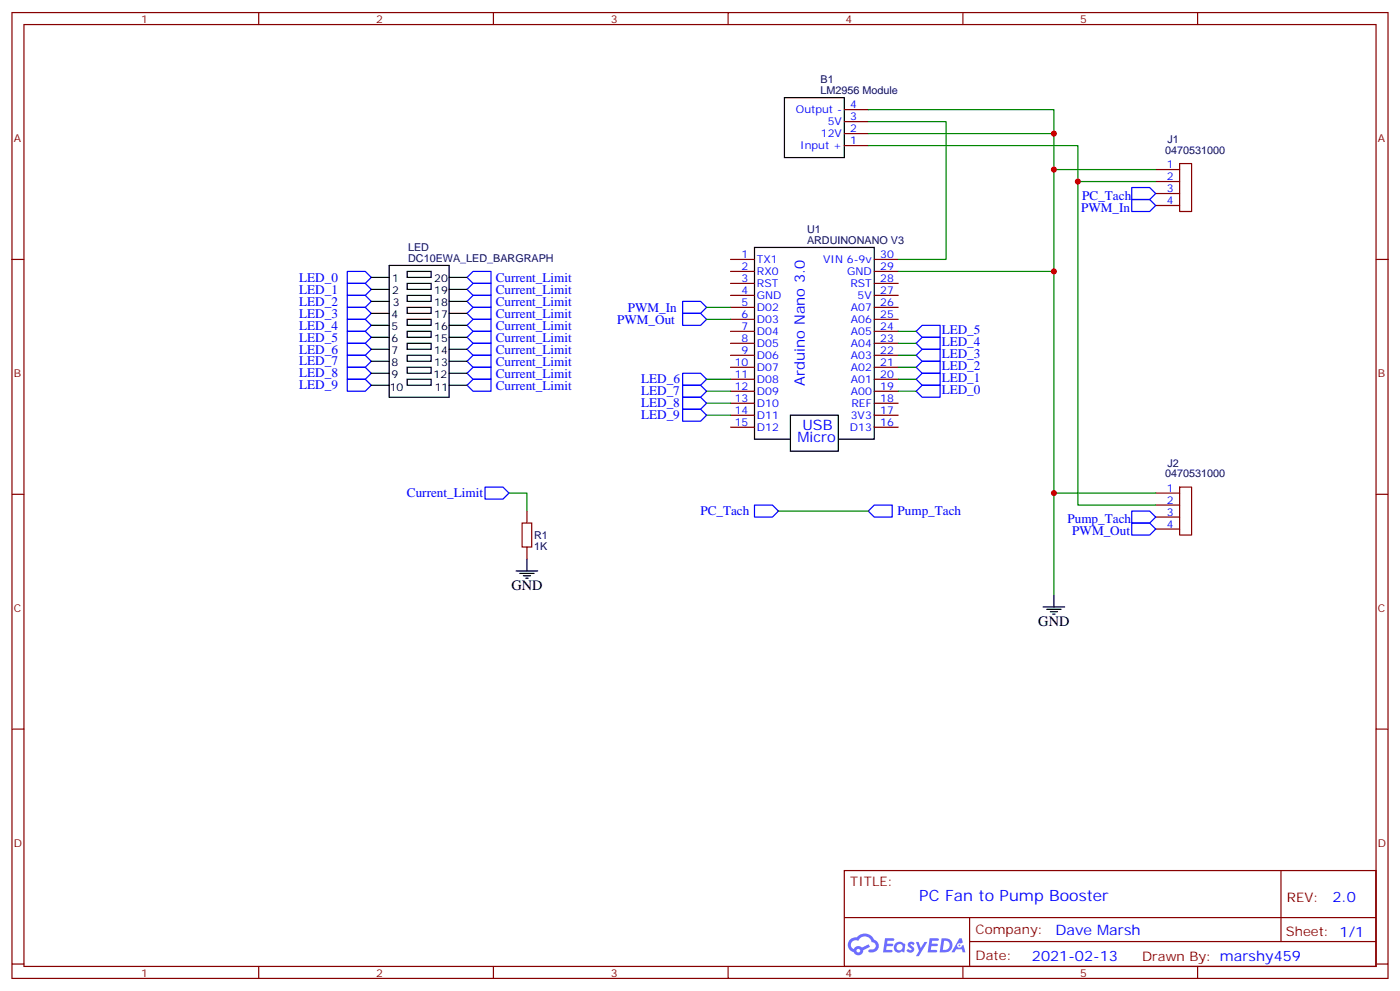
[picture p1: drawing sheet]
<svg xmlns="http://www.w3.org/2000/svg" width="412mm" height="292mm" viewBox="0 0 412 292" stroke-linecap="round" stroke-linejoin="round" font-family="sans-serif">
<g fill="none" stroke="#870000" stroke-width=".35">
<path d="M3.5 3.7h405.4v284.3h-405.4zM7.1 7.2h398.2v277.3h-398.2zM76.2 3.7v3.5M145.3 3.7v3.5M214.5 3.7v3.5M283.6 3.7v3.5M352.8 3.7v3.5M3.5 76.4h3.6M405.3 76.4h3.6M3.5 145.5h3.6M405.3 145.5h3.6M3.5 214.7h3.6"/>
<path d="M405.3 214.7h3.6M248.7 256.3h156.6v28.2h-156.6zM377.3 256.3v20.9M248.7 270.1h156.5M285.6 277.2h119.6M285.6 270.1v14.2M3.5 283.8h3.6M76.2 284.5v3.5M145.3 284.5v3.5M214.5 284.5v3.5M283.6 284.5v3.5M352.8 284.5v3.5"/>
<path d="M405.3 283.8h3.6"/>
</g>
<g fill="#5487ff">
<path d="M267.7 277.5a1.22 1.22 0 0 1 1.7 .2l-.4 .6a.47 .47 0 0 0-.3-.4 .47 .47 0 0 0-.5 .2l.1 .2a1.14 1.14 0 0 1 .8 1.8 1.14 1.14 0 0 1-1.9 0l-.2-.2 .5-.6 .7 .5a.29 .29 0 0 0 .3-.3 .29 .29 0 0 0-.2-.3 1.04 1.04 0 0 1-.6-1.7z"/>
<path d="M260.7 276.2h2.4l.3 .2-.2 .5-1.8 .1-.1 .8h1.5l.3 .4-.3 .4h-1.6l-.2 1.1h1.7l.2 .3-.2 .3-2.6 .1z"/>
<path d="M273.8 276.2h2.4l.3 .2-.1 .5-1.8 .1-.2 .8h1.6l.3 .4-.4 .4-1.6-.1-.1 1.1 1.7 .1 .2 .3-.2 .3-2.6 .1z"/>
<path d="M282.6 276.2h.7l.3 1.3-.6 .3a.69 .69 0 0 0-1 .3 .69 .69 0 0 0 .4 .9 .69 .69 0 0 0 .9-.6l.5-.2 .6 2.2h-.8l-.2-.9h-1.8l-.5 .9h-.8z"/>
<path d="M269.8 277.3h.8l.6 1.8 1.1-1.8h.9l-2.6 4.2h-.8l.9-1.5z"/>
<path d="M277.4 276.2l-.6 4.2h1.3a2.11 2.11 0 0 0 2.5-2.1 2.11 2.11 0 0 0-2.5-2.1zM278.1 277a1.39 1.39 0 0 1 1.7 1.4 1.39 1.39 0 0 1-1.8 1.2h-.3z"/>
<path d="M263.7 277.8a1.54 1.54 0 0 0-.1 2.2 1.54 1.54 0 0 0 2.2 .1l.6 .3 .3-2.3-.2-.3h-.4a1.49 1.49 0 0 0-2.4 0zM264 278.8a.94 .94 0 0 1 1.8 0 .94 .94 0 0 1-1.8 0z"/>
<path d="M250.4 276.6a2.18 2.18 0 0 0 1.1 3.7 1.44 1.44 0 0 0 1.6 .9 1.44 1.44 0 0 0 1.2-1.4l2-1.1-.5-.7-1.9 1a1.47 1.47 0 0 0-2.4 .4 1.39 1.39 0 0 1-.7-1.9 1.39 1.39 0 0 1 2-.5 2.12 2.12 0 0 1 2.2-1.3 2.12 2.12 0 0 1 1.9 1.7 1.14 1.14 0 0 1 1.1 1.4 1.14 1.14 0 0 1-1.7 .7 .43 .43 0 0 0-.5 .4 .43 .43 0 0 0 .4 .5 1.98 1.98 0 0 0 2.5-1.2 1.98 1.98 0 0 0-1.2-2.6 3.1 3.1 0 0 0-5.3-.6l-.9 .1zM252.3 279.9a.55 .55 0 0 1 1.1 0 .55 .55 0 0 1-1.1 0z"/>
<circle cx="282.6" cy="278.3" r=".26"/>
</g>
<path d="M222.2 72.8h35.3v56.5h-35.3z" fill="none" stroke="#000" stroke-width=".35"/>
<g fill="none" stroke="#870000" stroke-width=".35">
<path d="M215.2 76.4h7M215.2 79.9h7M257.5 76.4h7.1M257.5 79.9h7.1M215.2 83.4h7M215.2 87h7M215.2 90.5h7M215.2 94h7M215.2 97.5h7M257.5 83.4h7.1M257.5 87h7.1M257.5 90.5h7.1"/>
<path d="M257.5 94h7.1M257.5 97.5h7.1M215.2 101.1h7M215.2 104.6h7M215.2 108.1h7M215.2 111.7h7M215.2 115.2h7M215.2 118.7h7M257.5 101.1h7.1M257.5 104.6h7.1M257.5 108.1h7.1M257.5 111.7h7.1"/>
<path d="M257.5 115.2h7.1M257.5 118.7h7.1M215.2 122.2h7M215.2 125.8h7M257.5 122.2h7.1M257.5 125.8h7.1"/>
</g>
<path d="M232.8 122.2h14.1v10.6h-14.1z" fill="#fff" stroke="#000" stroke-width=".35"/>
<g fill="none" stroke="#870000" stroke-width=".35">
<path d="M248.7 39.3h7.1M248.7 35.8h7.1M248.7 32.3h7.1M248.7 42.9h7.1M340.4 49.9h7.1M340.4 53.4h7.1M340.4 57h7.1M347.5 48.2h3.5v14.1h-3.5zM340.4 60.5h7.1M155.2 150.5v3.5M340.4 145.2h7.1M340.4 148.7h7.1"/>
<path d="M340.4 152.2h7.1M340.4 155.8h7.1M347.5 143.4h3.5v14.1h-3.5zM155.2 161v3.6"/>
</g>
<g fill="none" stroke="#000" stroke-width=".35">
<path d="M231.1 28.8h17.6v17.6h-17.6zM114.7 78.1h17.6v38.8h-17.6zM119.9 79.9h7.1v1.8h-7.1zM109.4 81.7h5.3M109.4 85.2h5.3M109.4 88.7h5.3M109.4 92.3h5.3M109.4 95.8h5.3M109.4 99.3h5.3M119.9 83.4h7.1v1.8h-7.1zM119.9 87h7.1v1.7h-7.1zM119.9 90.5h7.1v1.8h-7.1z"/>
<path d="M119.9 94h7.1v1.8h-7.1zM119.9 97.5h7.1v1.8h-7.1zM132.3 81.7h5.3M132.3 85.2h5.3M132.3 88.7h5.3M132.3 92.3h5.3M132.3 95.8h5.3M132.3 99.3h5.3M109.4 102.8h5.3M109.4 106.4h5.3M109.4 109.9h5.3M109.4 113.4h5.3"/>
<path d="M119.9 101.1h7.1v1.7h-7.1zM119.9 104.6h7.1v1.8h-7.1zM119.9 108.1h7.1v1.8h-7.1zM119.9 111.7h7.1v1.7h-7.1zM132.3 102.8h5.3M132.3 106.4h5.3M132.3 109.9h5.3M132.3 113.4h5.3M152 168.1h6.4M153.1 168.8h4.2M154.2 169.5h2.1M154.9 170.2h.7"/>
<path d="M155.2 164.6v3.5M307.3 178.7h6.3M308.3 179.4h4.3M310.4 175.2v3.5M309.4 180.1h2.1M310.1 180.8h.7"/>
</g>
<g fill="none" stroke="#00f" stroke-width=".35">
<path d="M333.4 55.2h5.3l1.7 1.8-1.7 1.7h-5.3zM333.4 58.7h5.3l1.7 1.8-1.7 1.8h-5.3zM102.3 79.9h5.3l1.8 1.8-1.8 1.7h-5.3zM102.3 83.4h5.3l1.8 1.8-1.8 1.8h-5.3zM102.3 87h5.3l1.8 1.7-1.8 1.8h-5.3zM102.3 90.5h5.3l1.8 1.8-1.8 1.7h-5.3zM102.3 94h5.3l1.8 1.8-1.8 1.7h-5.3zM102.3 97.5h5.3l1.8 1.8-1.8 1.8h-5.3zM137.6 81.7l1.7-1.8h5.3v3.5h-5.3zM137.6 85.2l1.7-1.8h5.3v3.6h-5.3zM137.6 92.3l1.7-1.8h5.3v3.5h-5.3zM137.6 95.8l1.7-1.8h5.3v3.5h-5.3z"/>
<path d="M137.6 99.3l1.7-1.8h5.3v3.6h-5.3zM139.3 87h5.3v3.5h-5.3l-1.7-1.8zM201.1 92.3h5.3l1.7 1.7-1.7 1.8h-5.3zM201.1 88.7h5.3l1.7 1.8-1.7 1.8h-5.3zM271.6 95.8h5.3v3.5h-5.3l-1.7-1.8zM102.3 101.1h5.3l1.8 1.7-1.8 1.8h-5.3zM102.3 104.6h5.3l1.8 1.8-1.8 1.7h-5.3zM102.3 108.1h5.3l1.8 1.8-1.8 1.8h-5.3zM102.3 111.7h5.3l1.8 1.7-1.8 1.8h-5.3zM137.6 102.8l1.7-1.7h5.3v3.5h-5.3zM137.6 106.4l1.7-1.8h5.3v3.5h-5.3zM137.6 109.9l1.7-1.8h5.3v3.6h-5.3z"/>
<path d="M137.6 113.4l1.7-1.7h5.3v3.5h-5.3zM201.1 109.9h5.3l1.7 1.8-1.7 1.7h-5.3zM201.1 113.4h5.3l1.7 1.8-1.7 1.7h-5.3zM201.1 116.9h5.3l1.7 1.8-1.7 1.8h-5.3zM269.9 115.2l1.7-1.8h5.3v3.5h-5.3zM269.9 108.1l1.7-1.7h5.3v3.5h-5.3zM269.9 101.1l1.7-1.8h5.3v3.5h-5.3zM271.6 109.9h5.3v3.5h-5.3l-1.7-1.7zM271.6 102.8h5.3v3.6h-5.3l-1.7-1.8zM201.1 120.5h5.3l1.7 1.7-1.7 1.8h-5.3zM142.9 143.4h5.3l1.7 1.8-1.7 1.7h-5.3zM222.2 148.7h5.3l1.8 1.8-1.8 1.7h-5.3z"/>
<path d="M255.8 150.5l1.7-1.8h5.3v3.5h-5.3zM333.4 150.5h5.3l1.7 1.7-1.7 1.8h-5.3zM333.4 154h5.3l1.7 1.8-1.7 1.7h-5.3z"/>
</g>
<g fill="none" stroke="#008700" stroke-width=".35">
<path d="M255.8 39.3h54.6v10.6M255.8 32.3h54.6v7M255.8 35.8h22.9v40.6h-14.1M255.8 42.9h61.7v10.5M340.4 49.9h-30v125.3M340.4 53.4h-22.9v95.3h22.9M264.6 79.9h45.8M208.1 90.5h7.1M208.1 94h7.1M264.6 97.5h5.3M208.1 111.7h7.1M208.1 115.2h7.1"/>
<path d="M208.1 118.7h7.1M264.6 111.7h5.3M264.6 115.2h5.3M264.6 108.1h5.3M264.6 104.6h5.3M264.6 101.1h5.3M208.1 122.2h7.1M149.9 145.2h5.3v5.3M229.3 150.5h26.5M310.4 145.2h30"/>
</g>
<path d="M153.8 154h2.8v7h-2.8z" fill="none" stroke="#a10000" stroke-width=".35"/>
<g fill="#c00">
<circle cx="310.4" cy="145.2" r=".88"/>
<circle cx="317.5" cy="53.4" r=".88"/>
<circle cx="310.4" cy="49.9" r=".88"/>
<circle cx="310.4" cy="39.3" r=".88"/>
<circle cx="310.4" cy="79.9" r=".88"/>
</g>
<text font-size="4.6" fill="#00f" x="270.8" y="265.3">PC Fan to Pump Booster</text>
<g font-size="4.2" fill="#00f">
<text x="237.1" y="113.6" transform="rotate(-90 237.1 113.6)">Arduino Nano 3.0</text>
<text x="234.9" y="130.1">Micro</text>
<text x="236.4" y="126.5">USB</text>
<text x="392.5" y="265.6">2.0</text>
<text x="310.9" y="275.1">Dave Marsh</text>
<text x="304" y="282.9">2021-02-13</text>
</g>
<g font-size="4.2">
<text x="150.6" y="173.7">GND</text>
<text x="305.9" y="184.3">GND</text>
</g>
<g font-size="3.9" fill="#00f">
<text x="318.8" y="58.7">PC_Tach</text>
<text x="318.4" y="62.3">PWM_In</text>
<text x="88.1" y="82.9">LED_0</text>
<text x="146" y="82.9">Current_Limit</text>
<text x="88.1" y="86.4">LED_1</text>
<text x="88.1" y="90">LED_2</text>
<text x="146" y="86.5">Current_Limit</text>
<text x="146" y="90">Current_Limit</text>
<text x="88.1" y="93.5">LED_3</text>
<text x="146" y="93.5">Current_Limit</text>
<text x="181.8" y="95.3">PWM_Out</text>
<text x="184.9" y="91.7">PWM_In</text>
<text x="88.1" y="97">LED_4</text>
<text x="88.1" y="100.5">LED_5</text>
<text x="146" y="97">Current_Limit</text>
<text x="146" y="100.6">Current_Limit</text>
<text x="277.4" y="101.8">LED_4</text>
<text x="277.4" y="98.3">LED_5</text>
<text x="88.1" y="104.1">LED_6</text>
<text x="88.1" y="107.6">LED_7</text>
<text x="146" y="104.1">Current_Limit</text>
<text x="146" y="107.6">Current_Limit</text>
<text x="277.4" y="105.3">LED_3</text>
<text x="88.1" y="111.1">LED_8</text>
<text x="146" y="111.2">Current_Limit</text>
<text x="188.9" y="112.9">LED_6</text>
<text x="277.4" y="112.4">LED_1</text>
<text x="277.4" y="108.8">LED_2</text>
<text x="88.1" y="114.7">LED_9</text>
<text x="146" y="114.7">Current_Limit</text>
<text x="188.9" y="116.4">LED_7</text>
<text x="188.9" y="119.9">LED_8</text>
<text x="277.4" y="115.9">LED_0</text>
<text x="188.9" y="123.5">LED_9</text>
<text x="119.9" y="146.4">Current_Limit</text>
<text x="206.3" y="151.7">PC_Tach</text>
<text x="264.4" y="151.7">Pump_Tach</text>
<text x="314.5" y="154">Pump_Tach</text>
<text x="315.8" y="157.5">PWM_Out</text>
</g>
<g font-size="3.9" fill="#800">
<text x="250.5" y="260.9">TITLE:</text>
<text x="379.1" y="265.6">REV:</text>
<text x="287.4" y="275.1">Company:</text>
<text x="378.7" y="275.7">Sheet: 1/1</text>
<text x="287.4" y="282.8">Date:</text>
<text x="336.4" y="282.8">Drawn By: marshy459</text>
</g>
<g font-size="3.2" fill="#800">
<text x="41.6" y="6.7">1</text>
<text x="110.8" y="6.7">2</text>
<text x="179.9" y="6.7">3</text>
<text x="249.1" y="6.7">4</text>
<text x="318.2" y="6.7">5</text>
<text x="4.1" y="41.8">A</text>
<text x="405.9" y="41.8">A</text>
<text x="4.1" y="110.9">B</text>
<text x="405.9" y="110.9">B</text>
<text x="4.1" y="180.1">C</text>
<text x="405.9" y="180.1">C</text>
<text x="4.1" y="249.2">D</text>
<text x="405.9" y="249.2">D</text>
<text x="41.6" y="287.5">1</text>
<text x="110.8" y="287.5">2</text>
<text x="179.9" y="287.5">3</text>
<text x="249.1" y="287.5">4</text>
<text x="318.2" y="287.5">5</text>
</g>
<g font-size="3.2" fill="#000080">
<text x="241.7" y="27.7">LM2956 Module</text>
<text x="241.7" y="24.6">B1</text>
<text x="343.2" y="45.2">0470531000</text>
<text x="343.9" y="42.1">J1</text>
<text x="237.7" y="71.7">ARDUINONANO V3</text>
<text x="237.7" y="68.6">U1</text>
<text x="120.2" y="77.1">DC10EWA_LED_BARGRAPH</text>
<text x="120.2" y="73.9">LED</text>
<text x="343.9" y="137.4">J2</text>
<text x="343.2" y="140.5">0470531000</text>
<text x="157.3" y="161.8">1K</text>
<text x="157.3" y="158.7">R1</text>
</g>
<g font-size="3.2" fill="#00f">
<text x="234.5" y="33.3">Output -</text>
<text x="250.5" y="35.5">3</text>
<text x="250.5" y="31.9">4</text>
<text x="241.8" y="40.4">12V</text>
<text x="243.8" y="36.9">5V</text>
<text x="250.5" y="39">2</text>
<text x="235.7" y="43.9">Input +</text>
<text x="250.5" y="42.5">1</text>
<text x="343.7" y="49.6">1</text>
<text x="343.7" y="53.1">2</text>
<text x="343.7" y="56.6">3</text>
<text x="343.7" y="60.1">4</text>
<text x="218.5" y="76">1</text>
<text x="223" y="77.4">TX1</text>
<text x="242.5" y="77.4">VIN 6-9v</text>
<text x="259.3" y="76">30</text>
<text x="218.5" y="79.6">2</text>
<text x="218.5" y="83.1">3</text>
<text x="223" y="81">RX0</text>
<text x="249.5" y="81">GND</text>
<text x="259.3" y="83.1">28</text>
<text x="259.3" y="79.6">29</text>
<text x="218.5" y="86.6">4</text>
<text x="223" y="84.5">RST</text>
<text x="223" y="88">GND</text>
<text x="250.5" y="84.5">RST</text>
<text x="252.6" y="88">5V</text>
<text x="259.3" y="86.6">27</text>
<text x="218.5" y="90.1">5</text>
<text x="218.5" y="93.7">6</text>
<text x="223" y="91.5">D02</text>
<text x="223" y="95.1">D03</text>
<text x="250.6" y="95.1">A06</text>
<text x="250.6" y="91.5">A07</text>
<text x="259.3" y="93.7">25</text>
<text x="259.3" y="90.1">26</text>
<text x="218.5" y="97.2">7</text>
<text x="218.5" y="100.7">8</text>
<text x="223" y="98.6">D04</text>
<text x="250.6" y="98.6">A05</text>
<text x="259.3" y="100.7">23</text>
<text x="259.3" y="97.2">24</text>
<text x="216.5" y="107.8">10</text>
<text x="218.5" y="104.2">9</text>
<text x="223" y="102.1">D05</text>
<text x="223" y="105.7">D06</text>
<text x="250.6" y="105.7">A03</text>
<text x="250.6" y="102.1">A04</text>
<text x="259.3" y="107.8">21</text>
<text x="259.3" y="104.2">22</text>
<text x="216.5" y="111.3">11</text>
<text x="223" y="109.2">D07</text>
<text x="223" y="112.7">D08</text>
<text x="250.6" y="112.7">A01</text>
<text x="250.6" y="109.2">A02</text>
<text x="259.3" y="111.3">20</text>
<text x="216.5" y="114.8">12</text>
<text x="216.5" y="118.4">13</text>
<text x="223" y="116.2">D09</text>
<text x="223" y="119.8">D10</text>
<text x="250.6" y="116.2">A00</text>
<text x="250.8" y="119.8">REF</text>
<text x="259.3" y="118.4">18</text>
<text x="259.3" y="114.8">19</text>
<text x="216.5" y="121.9">14</text>
<text x="216.5" y="125.4">15</text>
<text x="223" y="123.3">D11</text>
<text x="250.6" y="123.3">3V3</text>
<text x="259.3" y="125.4">16</text>
<text x="259.3" y="121.9">17</text>
<text x="223" y="126.8">D12</text>
<text x="250.3" y="126.8">D13</text>
<text x="343.7" y="144.8">1</text>
<text x="343.7" y="148.3">2</text>
<text x="343.7" y="151.9">3</text>
<text x="343.7" y="155.4">4</text>
</g>
<g font-size="3.2">
<text x="115.5" y="83.1">1</text>
<text x="127.9" y="83.1">20</text>
<text x="115.5" y="86.6">2</text>
<text x="127.9" y="86.6">19</text>
<text x="115.4" y="93.7">4</text>
<text x="115.7" y="90.1">3</text>
<text x="127.9" y="93.7">17</text>
<text x="127.9" y="90.1">18</text>
<text x="115.4" y="97.2">5</text>
<text x="115.4" y="100.7">6</text>
<text x="127.9" y="100.7">15</text>
<text x="127.9" y="97.2">16</text>
<text x="115.4" y="104.2">7</text>
<text x="115.4" y="107.8">8</text>
<text x="127.9" y="107.8">13</text>
<text x="127.9" y="104.2">14</text>
<text x="115.4" y="111.3">9</text>
<text x="127.7" y="111.3">12</text>
<text x="114.8" y="115.2">10</text>
<text x="128.1" y="115.2">11</text>
</g>
</svg>
